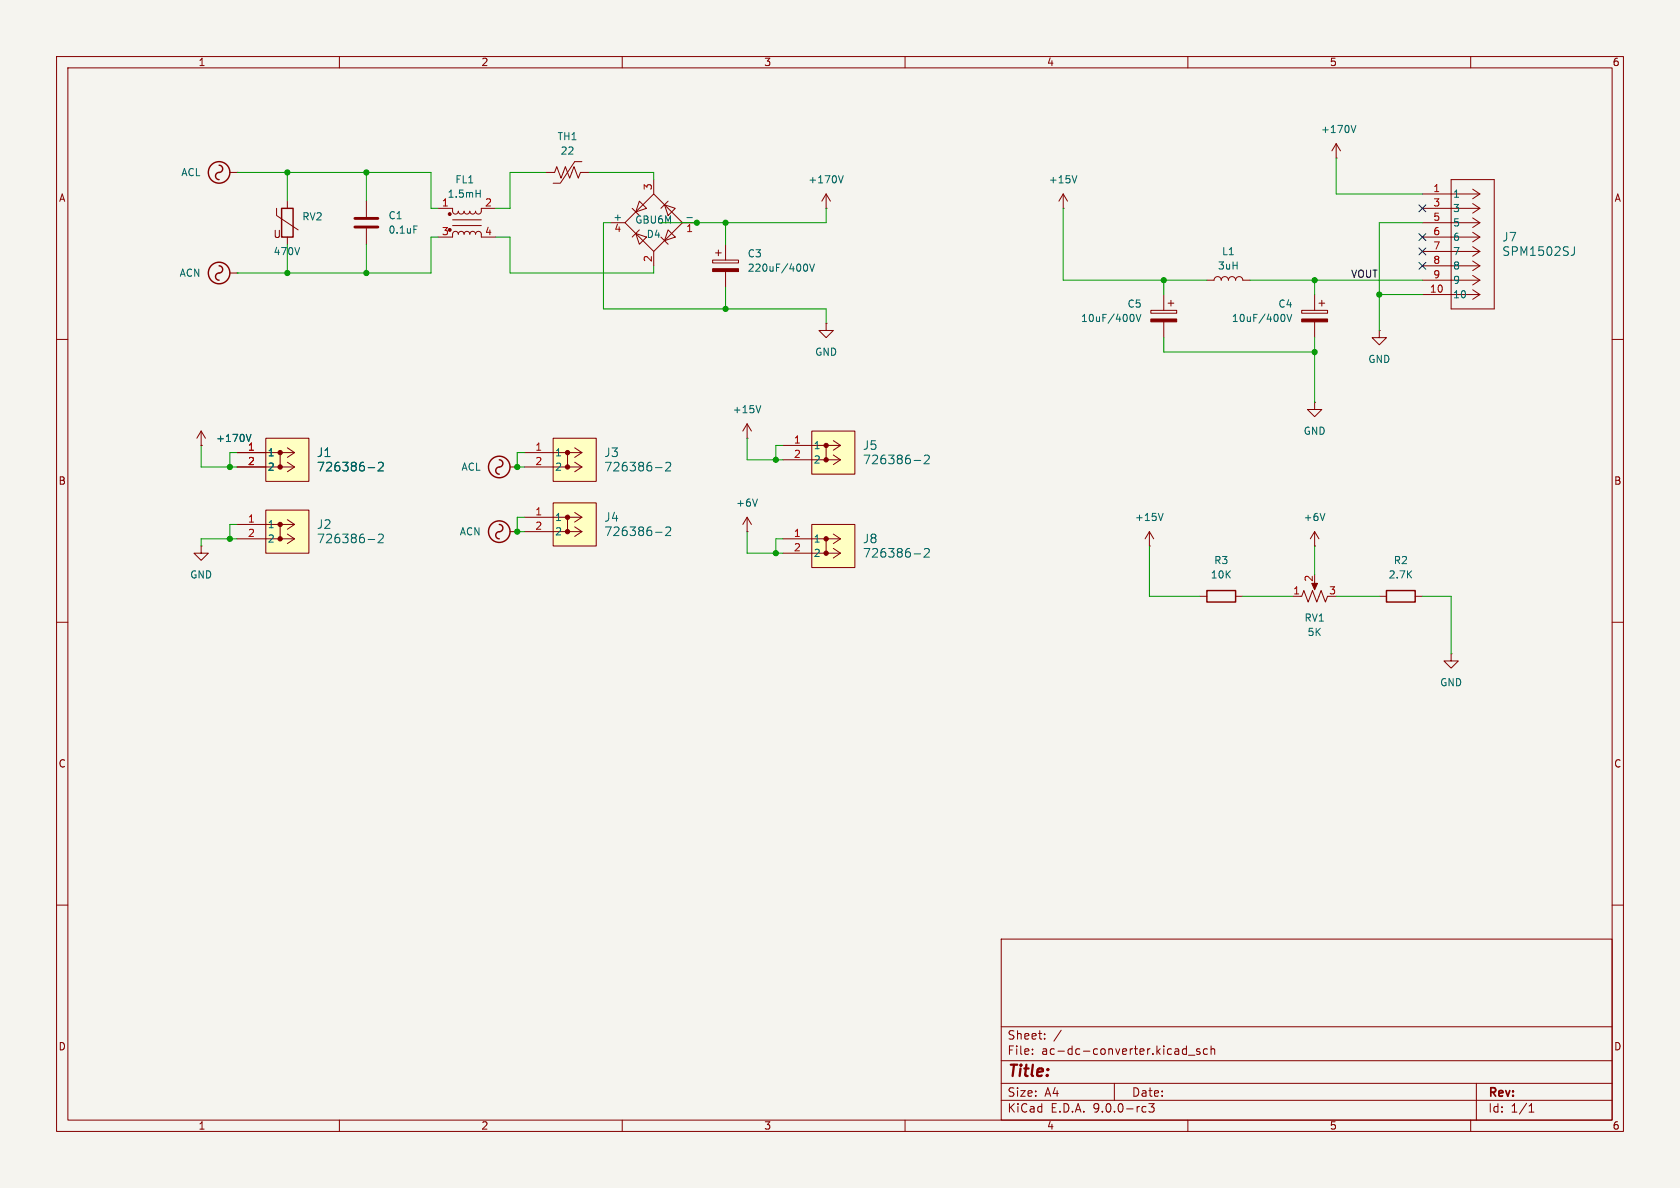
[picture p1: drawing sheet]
<svg xmlns="http://www.w3.org/2000/svg" width="297mm" height="210mm" viewBox="0 0 297 210" stroke-linecap="round" stroke-linejoin="round" font-family="sans-serif">
<path d="M0 0h297v210h-297z" fill="#f5f4ef" stroke="#f5f4ef" stroke-width=".18"/>
<g fill="none" stroke="#840000" stroke-width=".18">
<path d="M10 10h277v190h-277zM12 12h273v186h-273zM60 10v2M110 10v2M160 10v2M210 10v2M260 10v2M10 60h2M285 60h2M10 110h2M285 110h2M10 160h2"/>
<path d="M177 166h108v32h-108zM285 160h2M60 198v2M110 198v2M160 198v2M177 194.5h108M177 191.5h108M177 187.5h108M177 181.5h108M182.5 186.3v.1M182.5 185.5v.1M184.7 183.6v.1"/>
<path d="M184.7 182.8v.1M187.6 182.1l-1.3 2M197 191.5v3M202.2 195.6l.4 .1M202.6 196.5l-.4 .1M203.1 195.1h.9l-.5 .6 .5 .1v.7l-.3 .1h-.4l-.2-.1M209 186.1l.3 .3 .4-.1M209.7 184.9v1.5M209.7 185.5l-.4-.1-.3 .3M210 198v2M210.1 186.5h1.1M212.1 185.5l-.4-.1-.2 .2 .1 .2 .5 .2v.3h-.6"/>
<path d="M213.5 185.5l-.5-.1-.3 .3v.4l.2 .2h.6M214.1 185.5l.2-.1 .4 .1v.9M214.1 184.9v1.5M260 198v2M261 191.5v6.5M270.3 196.6h.9M270.3 195.5l.4-.4v1.5"/>
</g>
<path d="M97.8 77.5h7.6v7.6h-7.6z" fill="#ffffc2"/>
<path d="M97.8 77.5h7.6v7.6h-7.6zM101.6 79.2l1.3 .8M92.7 80h10.2M92.7 82.6h10.2M100.3 80v2.6M101.6 81.7l1.3 .9M102.9 80l-1.3 .9M102.9 82.6l-1.3 .8" fill="none" stroke="#840000" stroke-width=".18"/>
<g fill="#840000" stroke="#840000" stroke-width=".18">
<circle cx="100.3" cy="80" r=".38"/>
<circle cx="100.3" cy="82.6" r=".38"/>
</g>
<path d="M115.9 82.7h1.1M117.7 81.9l.6-.2 .2 .2 .1 .3-1 1h1" fill="none" stroke="#006464" stroke-width=".18"/>
<path d="M47 90.2h7.6v7.6h-7.6z" fill="#ffffc2"/>
<path d="M41.9 92.7h10.2M41.9 95.3h10.2M47 90.2h7.6v7.6h-7.6zM49.5 92.7v2.6M50.8 91.9l1.3 .8M50.8 94.4l1.3 .9M52.1 92.7l-1.3 .9M52.1 95.3l-1.3 .8" fill="none" stroke="#840000" stroke-width=".18"/>
<g fill="#840000" stroke="#840000" stroke-width=".18">
<circle cx="49.5" cy="92.7" r=".38"/>
<circle cx="49.5" cy="95.3" r=".38"/>
</g>
<path d="M65.1 95.4h1.1M66.9 94.6l.6-.2 .2 .2 .1 .3-1 1h1" fill="none" stroke="#006464" stroke-width=".18"/>
<path d="M47 77.5h7.6v7.6h-7.6z" fill="#ffffc2"/>
<g fill="none" stroke="#840000" stroke-width=".18">
<path d="M40.6 30.5h1.3M41.9 30.5h.1M40.6 48.3h1.3M41.9 48.3h.1M146 57.2v1.2h1.3l-1.3 1.3-1.2-1.3h1.2M146 57.2h.1M47 77.5h7.6v7.6h-7.6zM50.8 79.2l1.3 .8M35.6 96.5v1.3h-1.3l1.3 1.3 1.2-1.3h-1.2M35.6 96.5h.1M41.9 80h10.2M41.9 82.6h10.2"/>
<path d="M49.5 80v2.6M50.8 81.7l1.3 .9M52.1 80l-1.3 .9M52.1 82.6l-1.3 .8"/>
</g>
<g fill="#840000" stroke="#840000" stroke-width=".18">
<circle cx="49.5" cy="80" r=".38"/>
<circle cx="49.5" cy="82.6" r=".38"/>
</g>
<path d="M65.1 82.7h1.1M66.9 81.9l.6-.2 .2 .2 .1 .3-1 1h1" fill="none" stroke="#006464" stroke-width=".18"/>
<g fill="none" stroke="#840000" stroke-width=".25">
<path d="M38.7 29.2a.67 .67 0 0 1 .7 .8 .67 .67 0 0 1-.9 .5 .63 .63 0 0 0-.4 .7 .63 .63 0 0 0 .6 .6M38.7 47a.67 .67 0 0 1 .7 .8 .67 .67 0 0 1-.9 .5 .63 .63 0 0 0-.4 .7 .63 .63 0 0 0 .6 .5"/>
<circle cx="38.7" cy="30.5" r="1.9"/>
<circle cx="38.7" cy="48.3" r="1.9"/>
</g>
<path d="M143.5 92.7h7.6v7.6h-7.6z" fill="#ffffc2"/>
<path d="M138.4 95.3h10.2M138.4 97.8h10.2M143.5 92.7h7.6v7.6h-7.6zM146 95.3v2.5M147.3 94.4l1.3 .9M147.3 96.9l1.3 .9M148.6 95.3l-1.3 .8M148.6 97.8l-1.3 .8" fill="none" stroke="#840000" stroke-width=".18"/>
<g fill="#840000" stroke="#840000" stroke-width=".18">
<circle cx="146.1" cy="95.3" r=".38"/>
<circle cx="146.1" cy="97.8" r=".38"/>
</g>
<path d="M161.6 97.9h1.2M163.4 97.1l.6-.1 .2 .1 .1 .3-1 1.1h1" fill="none" stroke="#006464" stroke-width=".18"/>
<path d="M143.5 76.2h7.6v7.6h-7.6z" fill="#ffffc2"/>
<g fill="none" stroke="#840000" stroke-width=".18">
<path d="M146 36.8h.1M146 34.3v2.5M146 34.3l-.7 1.3M146 34.3l.8 1.3M188 36.8h.1M188 34.3l.7 1.3M188 34.3l-.8 1.3M188 34.3v2.5M126 46h4.6v.5h-4.6zM126.5 44.7h1M127 44.2v1M128.3 43.2v2.8"/>
<path d="M128.3 48v2.8M203.5 54.9h4.5v.5h-4.5zM205.7 52.1v2.8M205.7 56.9v2.8M206.5 53.6h1M207 53.1v1M213.4 49.5h1.2a.64 .64 0 0 1 .7-.6 .64 .64 0 0 1 .6 .6 .64 .64 0 0 1 .6-.6 .64 .64 0 0 1 .7 .6 .64 .64 0 0 1 .6-.6 .64 .64 0 0 1 .6 .6 .64 .64 0 0 1 .7-.6 .64 .64 0 0 1 .6 .6h1.3M138.4 78.7h10.2M143.5 76.2h7.6v7.6h-7.6zM146 78.7v2.6M147.3 77.9l1.3 .8M148.6 78.7l-1.3 .9"/>
<path d="M138.4 81.3h10.2M147.3 80.4l1.3 .9M148.6 81.3l-1.3 .8M203.2 96.5h.1M203.2 94l-.8 1.3M203.2 94l.8 1.3M203.2 94v2.5M212.1 105.4h1.3M218.4 105.4h1.3"/>
</g>
<g fill="#840000" stroke="#840000" stroke-width=".18">
<path d="M203.5 56.4h4.5v.5h-4.5z"/>
<path d="M126 47.5h4.6v.5h-4.6z"/>
<circle cx="146.1" cy="78.7" r=".38"/>
<circle cx="146.1" cy="81.3" r=".38"/>
</g>
<path d="M148.2 31.1l.5 1.2 .4-1.2M190.4 31.1l-.4 1.2M142.2 46.7h.2a.68 .68 0 0 1 .4 .6 .68 .68 0 0 1-.4 .7l-.2-.1M143.1 46.7l.5 1.3 .4-1.3M200.2 55.6a.79 .79 0 0 1 0 1.2M200.9 55.6l.4 1.2 .4-1.2M161.6 81.4h1.2M163.4 80.6l.6-.1 .2 .1 .1 .3-1 1.1h1M205.6 90.7l-.4 1.3" fill="none" stroke="#006464" stroke-width=".18"/>
<path d="M213.4 104.4h5v2h-5z" fill="none" stroke="#840000" stroke-width=".25"/>
<path d="M97.8 88.9h7.6v7.6h-7.6z" fill="#ffffc2"/>
<g fill="none" stroke="#840000" stroke-width=".18">
<path d="M48.9 36.8v1.3l3.8 2.5M50.8 35.6v1.2M64.8 35.6v2.8M77.5 36.8h2.5l.1 .8 .4 .2 .4-.1 .1-.4 .1 .4 .3 .1 .5-.1 .1-.4 .2 .4 .3 .1 .4-.1 .2-.4 .1 .3 .2 .2h.5l.2-.5 .2 .4 .4 .1 .3-.3 .1-.7h2.5M80 38.9h5.1M80 39.9h5.1M96.5 30.5h1.5l.4-1 .8 2 .7-2 .8 2 .8-2 .7 2 .4-1h1.5M102.9 28.6h-1.3l-2.5 3.8h-1.3M107.9 39.4h2.6M110.5 39.4l5.1-5.1 5 5.1-5 5.1zM111.8 36.8l1.2 1.3M113 35.6l1.3 1.2-1.9 .7z"/>
<path d="M115.6 31.8v2.5M117.5 36.2l1.9 .6-1.3 1.3zM118.1 35.6l-1.3 1.2M120.6 39.4h2.6M236.2 27.9h.1M236.2 25.4l-.7 1.3M236.2 25.4l.8 1.3M236.2 25.4v2.5M251.5 39.4h10.1M251.5 34.3h10.1M251.5 36.8h10.1M256.5 31.8h7.7v22.8h-7.7z"/>
<path d="M260.3 33.4l1.3 .9M260.3 36l1.3 .8M260.3 38.5l1.3 .9M261.6 34.3l-1.3 .8M261.6 36.8l-1.3 .9M261.6 39.4l-1.3 .8M50.8 41.9v1.3M64.8 40.4v2.8M85.1 41.4l-.2-.4-.3-.1-.3 .1-.2 .4-.1-.3-.3-.2-.5 .1-.1 .4-.1-.3-.3-.2-.4 .1-.3 .4-.1-.4-.5-.1-.3 .2-.1 .3-.1-.4-.4-.1-.4 .3-.1 .7h-2.5M85.1 41.9h2.5M112.4 41.3l1.9 .6-1.3 1.3zM113 40.6l-1.2 1.3"/>
<path d="M115.6 44.5v2.5M116.8 41.9l1.3 1.3M118.1 40.6l1.3 1.3-1.9 .6zM230.1 54.9h4.6v.5h-4.6zM232.4 52.1v2.8M232.4 56.9v2.8M233.2 53.6h1M233.7 53.1v1M243.8 58.4v1.3h-1.2l1.2 1.3 1.3-1.3h-1.3M243.8 58.4h.1M251.5 41.9h10.1M251.5 44.5h10.1"/>
<path d="M251.5 47h10.1M251.5 49.5h10.1M251.5 52.1h10.1M260.3 41.1l1.3 .8M260.3 43.6l1.3 .9M260.3 46.1l1.3 .9M260.3 48.7l1.3 .8M260.3 51.2l1.3 .9M261.6 41.9l-1.3 .9M261.6 44.5l-1.3 .8M261.6 47l-1.3 .8M261.6 49.5l-1.3 .9"/>
<path d="M261.6 52.1l-1.3 .8M35.6 78.7h.1M35.6 76.2l-.8 1.3M35.6 76.2l.7 1.3M35.6 76.2v2.5M132.1 77.5h.1M132.1 74.9l-.8 1.3M132.1 74.9l.7 1.3M132.1 74.9v2.6M232.4 71.1v1.3h1.3l-1.3 1.3-1.3-1.3h1.3M232.4 71.1h.1M41.9 82.6h5.1"/>
<path d="M41.9 80h5.1M90.2 94h1.2M90.2 82.6h1.2M91.4 82.6h.1M91.4 94h.1M92.7 91.4h10.2M92.7 94h10.2M97.8 88.9h7.6v7.6h-7.6zM100.3 91.4v2.6M101.6 90.6l1.3 .8M101.6 93.1l1.3 .9M102.9 91.4l-1.3 .9"/>
<path d="M102.9 94l-1.3 .8M132.1 94h.1M132.1 91.4v2.6M132.1 91.4l-.8 1.3M132.1 91.4l.7 1.3M232.4 96.5h.1M232.4 94v2.5M232.4 94l-.8 1.3M232.4 94l.8 1.3M228.6 105.4h1.5l.4-1 .8 2 .7-2 .8 2 .8-2 .7 2 .4-1M232.4 102.9v1M243.8 105.4h1.3"/>
<path d="M250.2 105.4h1.3M256.5 115.6v1.2h-1.2l1.2 1.3 1.3-1.3h-1.3M256.5 115.6h.1"/>
</g>
<g fill="#840000" stroke="#840000" stroke-width=".18">
<path d="M230.1 56.4h4.6v.5h-4.6z"/>
<path d="M231.9 103.1h1l-.5 1.2z"/>
<circle cx="100.3" cy="91.4" r=".38"/>
<circle cx="100.3" cy="94" r=".38"/>
<circle cx="79.5" cy="37.8" r=".25"/>
<circle cx="79.5" cy="40.6" r=".25"/>
</g>
<g fill="none" stroke="#006464" stroke-width=".18">
<path d="M73.2 39.9h.6M84.2 34.2h.7M84.9 33.6v1.3M121.4 38.5h1M238.9 22.2l.4 1.2 .4-1.2M226.9 55.6a.79 .79 0 0 1 0 1.2M227.5 55.6l.4 1.2 .5-1.2M278.3 43.6v1.1a.49 .49 0 0 1-.5 .4M43.5 76.8l.5 1.2 .4-1.2M134.5 71.7l-.4 1.3M65.1 82.7h1.1M66.9 81.9l.6-.2 .2 .2 .1 .3-1 1h1"/>
<path d="M115.9 94.1h1.1M117.7 93.3l.6-.1 .2 .1 .1 .3-1 1.1h1M133.9 88.2l-.4 1.3M234.2 90.7l-.4 1.3"/>
</g>
<g fill="none" stroke="#840000" stroke-width=".25">
<path d="M49.8 36.8h2v5.1h-2zM88.3 81.3a.67 .67 0 0 1 .6 .8 .67 .67 0 0 1-.9 .5 .63 .63 0 0 0-.4 .7 .63 .63 0 0 0 .7 .5M88.3 92.7a.67 .67 0 0 1 .6 .8 .67 .67 0 0 1-.9 .5 .63 .63 0 0 0-.4 .7 .63 .63 0 0 0 .7 .6M245.1 104.4h5.1v2h-5.1z"/>
<circle cx="88.3" cy="94" r="1.9"/>
<circle cx="88.3" cy="82.6" r="1.9"/>
</g>
<path d="M62.7 38.6h4.1M62.7 40.1h4.1" fill="none" stroke="#840000" stroke-width=".51"/>
<g fill="none" stroke="#009600" stroke-width=".18">
<path d="M41.9 30.5h34.3v6.3h1.3M50.8 30.5v5.1M64.8 30.5v5.1M96.5 30.5h-6.3v6.3h-2.6M104.1 30.5h11.5v1.3M107.9 39.4h-1.2v15.2h39.3v2.6M128.3 39.4v3.8M146 36.8v2.6h-29.2M188 36.8v12.7h25.4M236.2 27.9v6.4h15.3M251.5 39.4h-7.7v19M50.8 43.2v5.1"/>
<path d="M64.8 43.2v5.1M77.5 41.9h-1.3v6.4h-34.3M87.6 41.9h2.6v6.4h25.4v-1.3M128.3 50.8v3.8M205.7 59.7v2.5h26.7M205.7 49.5v2.6M221 49.5h30.5M232.4 49.5v2.6M232.4 59.7v11.4M243.8 52.1h7.7M35.6 78.7v3.9h6.3M132.1 77.5v3.8h6.3"/>
<path d="M138.4 78.7h-1.2v2.6M41.9 92.7h-1.3v2.6M41.9 80h-1.3v2.6M41.9 95.3h-6.3v1.2M92.7 80h-1.3v2.6h1.3M92.7 91.4h-1.3v2.6h1.3M132.1 94v3.8h6.3M138.4 95.3h-1.2v2.5M203.2 96.5v8.9h8.9M232.4 96.5v5.1M219.7 105.4h8.9M236.2 105.4h7.6"/>
<path d="M251.5 105.4h5v10.2"/>
</g>
<path d="M250.9 36.2l1.2 1.2M252.1 36.2l-1.2 1.2M250.9 43.8l1.2 1.3M250.9 41.3l1.2 1.2M250.9 46.4l1.2 1.2M252.1 43.8l-1.2 1.3M252.1 41.3l-1.2 1.2M252.1 46.4l-1.2 1.2" fill="none" stroke="#000084" stroke-width=".18"/>
<g fill="#009600" stroke="#009600" stroke-width=".18">
<circle cx="91.4" cy="94" r=".46"/>
<circle cx="91.4" cy="82.6" r=".46"/>
<circle cx="50.8" cy="48.3" r=".46"/>
<circle cx="64.8" cy="48.3" r=".46"/>
<circle cx="64.8" cy="30.5" r=".46"/>
<circle cx="40.6" cy="95.3" r=".46"/>
<circle cx="50.8" cy="30.5" r=".46"/>
<circle cx="40.6" cy="82.6" r=".46"/>
<circle cx="137.2" cy="81.3" r=".46"/>
<circle cx="137.2" cy="97.8" r=".46"/>
<circle cx="232.4" cy="62.2" r=".46"/>
<circle cx="205.7" cy="49.5" r=".46"/>
<circle cx="128.3" cy="39.4" r=".46"/>
<circle cx="128.3" cy="54.6" r=".46"/>
<circle cx="123.2" cy="39.4" r=".46"/>
<circle cx="232.4" cy="49.5" r=".46"/>
<circle cx="243.8" cy="52.1" r=".46"/>
</g>
<text font-size="2.8" fill="#840000" x="178" y="190.9">Title:</text>
<g font-size="2.1" fill="#006464">
<text x="265.5" y="42.9">J7</text>
<text x="265.5" y="45.4">SPM1502SJ</text>
<text x="55.9" y="81">J1</text>
<text x="55.9" y="83.5">726386-2</text>
<text x="106.7" y="81">J3</text>
<text x="106.7" y="83.5">726386-2</text>
<text x="152.5" y="79.7">J5</text>
<text x="152.5" y="82.3">726386-2</text>
<text x="55.9" y="93.7">J2</text>
<text x="106.7" y="92.4">J4</text>
<text x="106.7" y="95">726386-2</text>
<text x="55.9" y="96.2">726386-2</text>
<text x="152.5" y="96.2">J8</text>
<text x="152.5" y="98.8">726386-2</text>
</g>
<g font-size="2.1" fill="#840000">
<text x="178" y="184">Sheet:</text>
<text x="178" y="186.7">File:</text>
<text x="184.1" y="186.7">ac-dc-converter.kicad_sch</text>
<text x="178" y="196.9">KiCad</text>
<text x="178" y="194.1">Size:</text>
<text x="184.7" y="194.1">A4</text>
<text x="185.7" y="196.9">E.D.A.</text>
<text x="193.3" y="196.9">9.0.0-rc3</text>
<text x="200" y="194.1">Date:</text>
<text x="263" y="194.3">Rev:</text>
<text x="263" y="196.9">Id:</text>
<text x="267.1" y="196.9">1/1</text>
</g>
<g font-size="1.8" fill="#840000">
<text x="35" y="11.9">1</text>
<text x="85" y="11.9">2</text>
<text x="135" y="11.9">3</text>
<text x="185" y="11.9">4</text>
<text x="235" y="11.9">5</text>
<text x="285" y="11.9">6</text>
<text x="10.3" y="35.9">A</text>
<text x="285.3" y="35.9">A</text>
<text x="48.3" y="42.3">U</text>
<text x="10.3" y="85.9">B</text>
<text x="285.3" y="85.9">B</text>
<text x="10.3" y="135.9">C</text>
<text x="285.3" y="135.9">C</text>
<text x="10.3" y="185.9">D</text>
<text x="285.3" y="185.9">D</text>
<text x="35" y="199.9">1</text>
<text x="85" y="199.9">2</text>
<text x="135" y="199.9">3</text>
<text x="185" y="199.9">4</text>
<text x="235" y="199.9">5</text>
<text x="285" y="199.9">6</text>
</g>
<g font-size="1.8" fill="#006464">
<text x="233.4" y="23.7">+170V</text>
<text x="98.5" y="25">TH1</text>
<text x="99" y="27.5">22</text>
<text x="32" y="31.3">ACL</text>
<text x="79" y="35.2">1.5mH</text>
<text x="80.4" y="32.6">FL1</text>
<text x="142.8" y="32.6">+170V</text>
<text x="185.3" y="32.6">+15V</text>
<text x="256.8" y="35.2">1</text>
<text x="53.3" y="39.2">RV2</text>
<text x="68.6" y="39">C1</text>
<text x="68.6" y="41.5">0.1uF</text>
<text x="108.3" y="39.1">+</text>
<text x="112.2" y="39.7">GBU6M</text>
<text x="256.8" y="37.7">3</text>
<text x="256.8" y="40.2">5</text>
<text x="48.3" y="45.3">470V</text>
<text x="114.2" y="42.3">D4</text>
<text x="132.1" y="45.7">C3</text>
<text x="215.2" y="47.9">3uH</text>
<text x="215.9" y="45.3">L1</text>
<text x="256.8" y="42.8">6</text>
<text x="256.8" y="45.3">7</text>
<text x="256.8" y="47.9">8</text>
<text x="31.7" y="49.1">ACN</text>
<text x="132.1" y="48.2">220uF/400V</text>
<text x="256.8" y="50.4">9</text>
<text x="256.8" y="52.9">10</text>
<text x="191" y="57.1">10uF/400V</text>
<text x="199.2" y="54.6">C5</text>
<text x="217.7" y="57.1">10uF/400V</text>
<text x="225.9" y="54.6">C4</text>
<text x="144" y="63.1">GND</text>
<text x="241.8" y="64.4">GND</text>
<text x="129.4" y="73.3">+15V</text>
<text x="230.4" y="77.1">GND</text>
<text x="38.1" y="78.3">+170V</text>
<text x="47.2" y="80.9">1</text>
<text x="47.2" y="83.4">2</text>
<text x="81.5" y="83.4">ACL</text>
<text x="98" y="80.9">1</text>
<text x="98" y="83.4">2</text>
<text x="143.8" y="79.6">1</text>
<text x="143.8" y="82.1">2</text>
<text x="130" y="89.8">+6V</text>
<text x="47.2" y="93.6">1</text>
<text x="81.2" y="94.8">ACN</text>
<text x="98" y="92.3">1</text>
<text x="98" y="94.8">2</text>
<text x="200.6" y="92.3">+15V</text>
<text x="230.4" y="92.3">+6V</text>
<text x="47.2" y="96.1">2</text>
<text x="143.8" y="96.1">1</text>
<text x="143.8" y="98.7">2</text>
<text x="214.6" y="99.9">R3</text>
<text x="246.3" y="99.9">R2</text>
<text x="33.5" y="102.5">GND</text>
<text x="214" y="102.5">10K</text>
<text x="245.4" y="102.5">2.7K</text>
<text x="230.5" y="110.1">RV1</text>
<text x="231.1" y="112.6">5K</text>
<text x="254.5" y="121.5">GND</text>
</g>
<g font-size="1.8" fill="#a90000">
<text x="115.3" y="33.7" transform="rotate(-90 115.3 33.7)">3</text>
<text x="253.3" y="34">1</text>
<text x="78" y="36.6">1</text>
<text x="78" y="41.7">3</text>
<text x="85.7" y="36.6">2</text>
<text x="85.7" y="41.7">4</text>
<text x="108.5" y="41.4">4</text>
<text x="121.2" y="41.4">1</text>
<text x="253.3" y="36.6">3</text>
<text x="253.3" y="39.1">5</text>
<text x="253.3" y="41.7">6</text>
<text x="115.3" y="46.4" transform="rotate(-90 115.3 46.4)">2</text>
<text x="253.3" y="44.2">7</text>
<text x="253.3" y="46.7">8</text>
<text x="252.7" y="51.8">10</text>
<text x="253.3" y="49.3">9</text>
<text x="43.7" y="79.8">1</text>
<text x="43.7" y="82.3">2</text>
<text x="94.5" y="79.8">1</text>
<text x="94.5" y="82.3">2</text>
<text x="140.3" y="78.5">1</text>
<text x="140.3" y="81">2</text>
<text x="43.7" y="92.5">1</text>
<text x="43.7" y="95">2</text>
<text x="94.5" y="91.2">1</text>
<text x="94.5" y="93.7">2</text>
<text x="140.3" y="95">1</text>
<text x="140.3" y="97.5">2</text>
<text x="228.5" y="105.2">1</text>
<text x="232.2" y="102.9" transform="rotate(-90 232.2 102.9)">2</text>
<text x="234.9" y="105.2">3</text>
</g>
<text font-size="1.8" fill="#0f0f0f" x="238.8" y="49.2">VOUT</text>
</svg>
